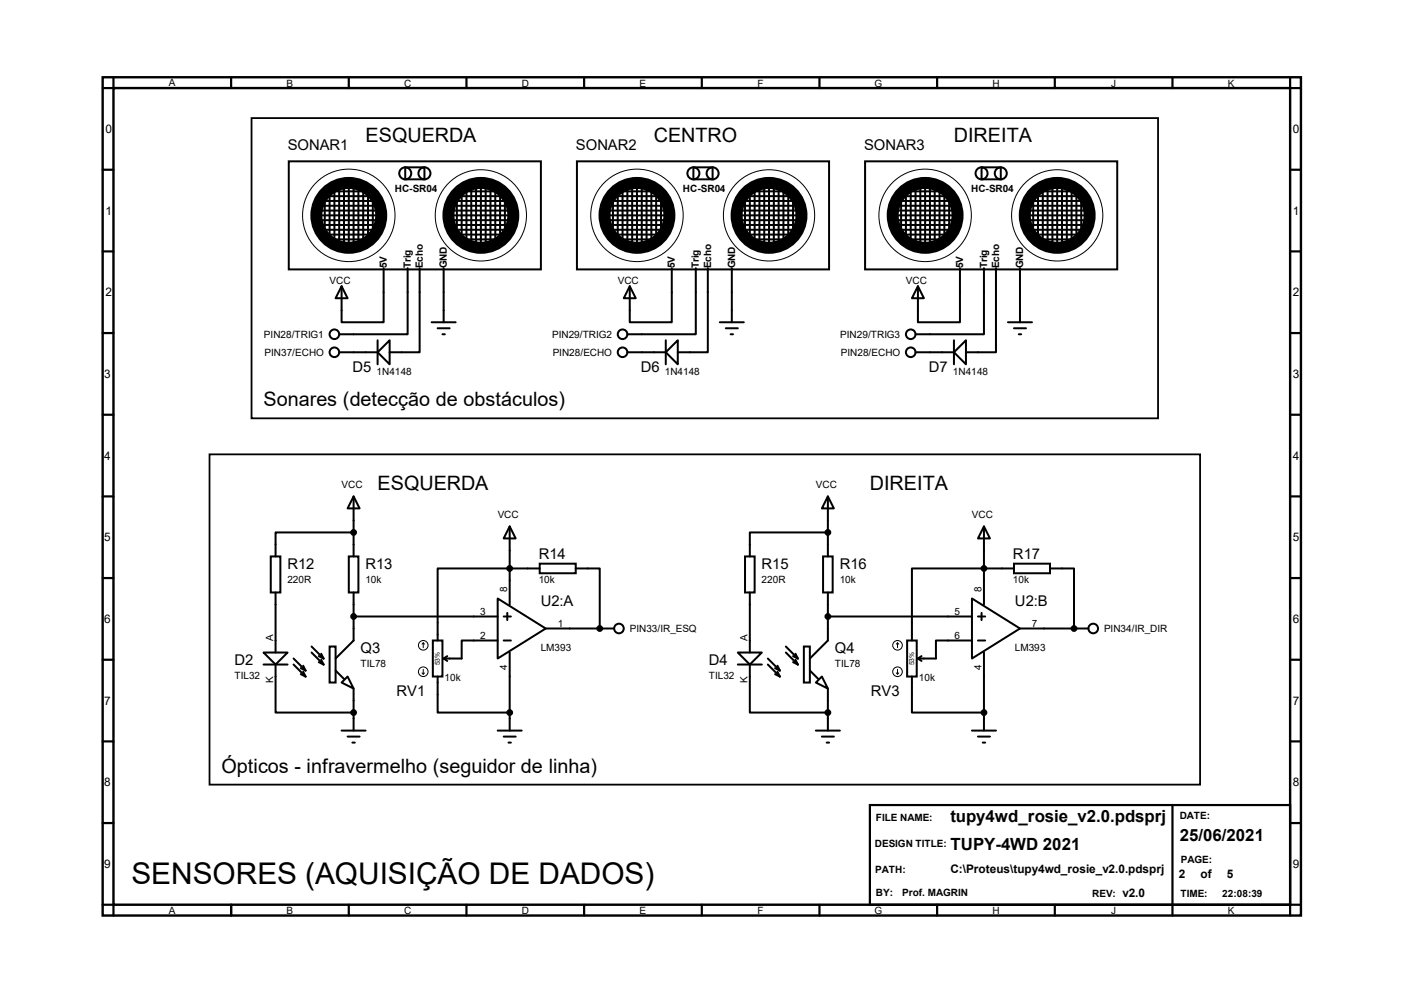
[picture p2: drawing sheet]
<svg xmlns="http://www.w3.org/2000/svg" width="297mm" height="210mm" viewBox="0 0 297 210" stroke-linecap="round" stroke-linejoin="round" font-family="sans-serif">
<path d="M21.7 16.3h253.5v177.3h-253.5zM24 18.6h248.9v172.7h-248.9z" fill="none" stroke="#000" stroke-width=".51"/>
<g fill="none" stroke="#000" stroke-width=".47">
<path d="M24 16.3v2.3h-2.3M48.9 16.3v2.3M73.8 16.3v2.3M98.7 16.3v2.3M123.6 16.3v2.3M148.5 16.3v2.3M173.4 16.3v2.3M198.2 16.3v2.3M223.1 16.3v2.3M248 16.3v2.3M272.9 16.3v2.3h2.3M21.7 35.9h2.3"/>
<path d="M272.9 35.9h2.3M21.7 53.2h2.3M272.9 53.2h2.3M21.7 70.4h2.3M272.9 70.4h2.3M21.7 87.7h2.3M272.9 87.7h2.3M21.7 105h2.3M272.9 105h2.3M21.7 122.3h2.3M21.7 139.5h2.3M272.9 122.3h2.3"/>
<path d="M272.9 139.5h2.3M21.7 156.8h2.3M272.9 156.8h2.3M21.7 174.1h2.3M184 170.3h88.9v21h-88.9zM248 170.3v23.3M272.9 174.1h2.3M21.7 191.3h2.3v2.3M48.9 191.3v2.3M73.8 191.3v2.3M98.7 191.3v2.3M123.6 191.3v2.3"/>
<path d="M148.5 191.3v2.3M173.4 191.3v2.3M198.2 191.3v2.3M223.1 191.3v2.3M275.2 191.3h-2.3v2.3"/>
</g>
<g fill="none" stroke="#000" stroke-width=".42">
<path d="M61.1 34.1h53.3v22.9h-53.3zM71.8 39.7v11.7M72.8 39.7v11.9M73.8 39.7v12.5M74.8 39.7v12.5M75.8 39.2v12.7M85.7 35.4h4.1v2.5h-4.1zM99.7 39.5v11.9M100.7 39.5v12.1M101.7 39.5v12.1M102.7 39.5v12.1M103.8 39.7v11.7"/>
<path d="M122 34.1h53.4v22.9h-53.4zM132.7 39.7v11.7M133.7 39.7v11.9M134.7 39.7v12.5M135.8 39.7v12.5M136.8 39.2v12.7M146.7 35.4h4v2.5h-4zM160.7 39.5v11.9M161.7 39.5v12.1M162.7 39.5v12.1M163.7 39.5v12.1M164.7 39.7v11.7"/>
<path d="M183 34.1h53.3v22.9h-53.3zM193.7 39.7v11.7M194.7 39.7v11.9M195.7 39.7v12.5M196.7 39.7v12.5M197.7 39.2v12.7M207.6 35.4h4.1v2.5h-4.1zM221.6 39.5v11.9M222.6 39.5v12.1M223.6 39.5v12.1M224.7 39.5v12.1M225.7 39.7v11.7"/>
<path d="M66.7 46.6h12.9M67.2 44.5h12.7M67.2 43.5h12.4M67.2 47.6h12.2M67.4 45.6h12.2M67.7 42.5h11.7M67.7 41.5h10.9M67.7 48.6h11.4M67.9 49.6h11M67.9 50.6h10.5M68.7 42.2v6.7M69 40.5h8.6"/>
<path d="M69.7 40.7v9.4M70.7 40.5v10.4M76.8 40.2v11.7M77.9 41.5v9.6M78.9 42.5v6.6M81.2 56.7v11.5h-8.9v-7.7M86.2 56.7v14h-14.4M88.8 56.7v17.8h-6.4M93.9 56.7v11.5M95.1 43.5h12.2M95.6 45.6h12.7M95.6 44.5h12.5"/>
<path d="M95.6 46.6h12.5M95.9 42.5h11.4M95.9 41.5h10.4M95.9 47.6h11.7M96.4 48.6h11.4M96.6 42.2v5.9M96.9 49.6h9.7M97.4 40.5h8.1M97.7 50.6h7.6M97.7 40.7v9.4M98.7 40.2v10.7M104.8 40.2v10.7"/>
<path d="M105.8 41.5v8.6M106.8 42v7.1M127.6 46.6h13M128.1 44.5h12.7M128.1 43.5h12.5M128.1 47.6h12.2M128.4 45.6h12.2M128.7 42.5h11.6M128.7 41.5h10.9M128.7 48.6h11.4M128.9 49.6h10.9M128.9 50.6h10.4"/>
<path d="M129.7 42.2v6.7M129.9 40.5h8.7M130.7 40.7v9.4M131.7 40.5v10.4M137.8 40.2v11.7M138.8 41.5v9.6M139.8 42.5v6.6M142.1 56.7v11.5h-8.9v-7.7M147.2 56.7v14h-14.5M149.7 56.7v17.8h-6.3M154.8 56.7v11.5M156.1 43.5h12.2"/>
<path d="M156.6 45.6h12.7M156.6 44.5h12.4M156.6 46.6h12.4M156.8 42.5h11.5M156.8 41.5h10.5M156.8 47.6h11.7M157.4 48.6h11.4M157.6 42.2v5.9M157.9 49.6h9.6M158.4 40.5h8.1M158.6 40.7v9.4M158.6 50.6h7.6"/>
<path d="M159.6 40.2v10.7M165.7 40.2v10.7M166.8 41.5v8.6M167.8 42v7.1M188.6 46.6h12.9M189.1 44.5h12.7M189.1 43.5h12.4M189.1 47.6h12.2M189.4 45.6h12.1M189.6 42.5h11.7M189.6 41.5h10.9M189.6 48.6h11.4"/>
<path d="M189.9 49.6h10.9M189.9 50.6h10.4M190.6 42.2v6.7M190.9 40.5h8.6M191.6 40.7v9.4M192.7 40.5v10.4M198.8 40.2v11.7M199.8 41.5v9.6M200.8 42.5v6.6M203.1 56.7v11.5h-8.9v-7.7M208.2 56.7v14h-14.5M210.7 56.7v17.8h-6.4"/>
<path d="M215.8 56.7v11.5M217 43.5h12.2M217.6 45.6h12.7M217.6 44.5h12.4M217.6 46.6h12.4M217.8 42.5h11.4M217.8 41.5h10.4M217.8 47.6h11.7M218.3 48.6h11.4M218.6 42.2v5.9M218.8 49.6h9.7M219.3 40.5h8.2"/>
<path d="M219.6 50.6h7.6M219.6 40.7v9.4M220.6 40.2v10.7M226.7 40.2v10.7M227.7 41.5v8.6M228.7 42v7.1M71.8 74.5h8.1M72.3 60.5l1.2 2.6h-2.5zM79.9 72v5M82.4 72v5l-2.5-2.5zM91.3 68.2h5.1M92.6 69.4h2.5"/>
<path d="M93.6 70.7h.5M132.7 74.5h8.1M133.2 60.5l1.3 2.6h-2.5zM140.8 72v5M143.4 72v5l-2.6-2.5zM152.3 68.2h5.1M153.5 69.4h2.6M154.6 70.7h.5M193.7 74.5h8.1M194.2 60.5l1.3 2.6h-2.6zM201.8 74.5l2.5-2.5v5zM201.8 72v5"/>
<path d="M213.2 68.2h5.1M214.5 69.4h2.5M215.5 70.7h.5M57.3 117.7h2v7.6h-2zM73.8 117.7h2v7.6h-2zM74.8 105l1.3 2.5h-2.6zM74.8 112.6h-16.5v5.1M74.8 105v12.7M107.8 111.3l1.3 2.6h-2.5zM107.8 111.3v16.5M114.2 119.2h7.6v2h-7.6zM157.6 117.7h2v7.6h-2z"/>
<path d="M174.1 117.7h2v7.6h-2zM175.1 105l1.3 2.5h-2.5zM175.1 112.6h-16.5v5.1M175.1 105v12.7M208.2 111.3l1.2 2.6h-2.5zM208.2 111.3v16.5M214.5 119.2h7.6v2h-7.6zM55.8 138h5l-2.5 2.5zM58.3 125.3v12.7M62.1 139.3l2.5 2.5M65.9 138l2.6 2.5M65.9 136.7l2.6 2.6"/>
<path d="M67.4 138.8l1.1 .5M67.9 138.3l.6 1M67.9 139.5l.6 1M69.7 136.7h1.3v7.7h-1.3zM74.8 125.3v10.2l-3.8 3.8M74.8 130.4h30.5M91.6 135.5h2v7.6h-2zM93.9 139.3l.7 .5M94.6 138.8l-.7 .5M105.3 126.6l10.1 6.3-10.1 6.4zM105.3 135.5h-7.6v3.8h-3.8M106.6 130.4h1.5"/>
<path d="M106.6 135.5h1.5M107.3 129.6v1.5M107.8 138v16.5M114.2 120.2h-21.6v15.3M115.4 132.9h14.5M121.8 120.2h5.1v12.7M156.1 138h5.1l-2.6 2.5zM158.6 125.3v12.7M162.4 139.3l2.6 2.5M166.2 138l2.6 2.5M166.2 136.7l2.6 2.6M167.8 138.8l1 .5"/>
<path d="M168.3 138.3l.5 1M168.3 139.5l.5 1M170.1 136.7h1.2v7.7h-1.2zM175.1 130.4h30.5M175.1 125.3v10.2l-3.8 3.8M191.9 135.5h2v7.6h-2zM194.2 139.3l.7 .5M194.9 138.8l-.7 .5M205.6 126.6l10.2 6.3-10.2 6.4zM205.6 135.5h-7.6v3.8h-3.8M206.9 130.4h1.5M206.9 135.5h1.5"/>
<path d="M207.6 129.6v1.5M208.2 138v16.5M214.5 120.2h-21.6v15.3M215.8 132.9h14.5M222.1 120.2h5.1v12.7M55.8 140.5h5M58.3 140.5v10.2h16.5M62.1 140.5l2.5 2.6M63.6 141.3l1 .5M63.6 142.6l1 .5M64.1 140.8l.5 1M64.1 142.1l.5 1"/>
<path d="M67.4 140l1.1 .5M71 141.8l1.8 1.8M72.3 144.4l1.2-1.3 1.3 2.5zM72.3 154.5h5M73.5 155.8h2.6M74.5 157.1h.6M74.8 145.6v8.9M92.6 143.1v7.6h15.2M105.3 154.5h5.1M106.6 155.8h2.5M107.6 157.1h.5M156.1 140.5h5.1"/>
<path d="M158.6 140.5v10.2h16.5M162.4 140.5l2.6 2.6M164 141.3l1 .5M164 142.6l1 .5M164.5 140.8l.5 1M164.5 142.1l.5 1M167.8 140l1 .5M171.3 141.8l1.8 1.8M172.6 144.4l1.3-1.3 1.2 2.5zM172.6 154.5h5.1M173.9 155.8h2.5M174.9 157.1h.5"/>
<path d="M175.1 145.6v8.9M192.9 143.1v7.6h15.3M205.6 154.5h5.1M206.9 155.8h2.5M207.9 157.1h.5"/>
<circle cx="85.7" cy="36.7" r="1.27"/>
<circle cx="89.8" cy="36.7" r="1.27"/>
<circle cx="146.7" cy="36.7" r="1.27"/>
<circle cx="150.7" cy="36.7" r="1.27"/>
<circle cx="207.6" cy="36.7" r="1.27"/>
<circle cx="211.7" cy="36.7" r="1.27"/>
<circle cx="70.7" cy="74.5" r="1.02"/>
<circle cx="70.7" cy="70.7" r="1.02"/>
<circle cx="131.7" cy="70.7" r="1.02"/>
<circle cx="131.7" cy="74.5" r="1.02"/>
<circle cx="192.7" cy="70.7" r="1.02"/>
<circle cx="192.7" cy="74.5" r="1.02"/>
<circle cx="130.9" cy="132.9" r="1.02"/>
<circle cx="231.3" cy="132.9" r="1.02"/>
</g>
<g fill="#000">
<circle cx="126.9" cy="132.9" r=".21"/>
<circle cx="227.2" cy="132.9" r=".21"/>
</g>
<g fill="none" stroke="#000" stroke-width=".21">
<path d="M89.5 136l-.2 .2M89.5 136l.3 .2M89.5 136v1M189.9 136l-.3 .2M189.9 136l.2 .2M189.9 136v1M89.3 142.3l.2 .3M89.5 141.6v1M89.8 142.3l-.3 .3M189.6 142.3l.3 .3M189.9 141.6v1M190.1 142.3l-.2 .3"/>
<circle cx="73.8" cy="45.5" r="9.8"/>
<circle cx="101.7" cy="45.5" r="9.7"/>
<circle cx="134.7" cy="45.5" r="9.8"/>
<circle cx="162.7" cy="45.5" r="9.7"/>
<circle cx="195.7" cy="45.5" r="9.8"/>
<circle cx="223.6" cy="45.5" r="9.7"/>
<circle cx="89.5" cy="136.5" r="1.02"/>
<circle cx="189.9" cy="136.5" r="1.02"/>
<circle cx="89.5" cy="142.1" r="1.02"/>
<circle cx="189.9" cy="142.1" r="1.02"/>
</g>
<g fill="none" stroke="#000" stroke-width="2.5">
<circle cx="73.8" cy="45.6" r="6.9"/>
<circle cx="101.7" cy="45.6" r="6.9"/>
<circle cx="134.7" cy="45.6" r="6.9"/>
<circle cx="162.7" cy="45.6" r="6.9"/>
<circle cx="195.7" cy="45.6" r="6.9"/>
<circle cx="223.6" cy="45.6" r="6.9"/>
</g>
<g fill="#000" stroke="#000" stroke-width=".42">
<circle cx="74.8" cy="112.6" r=".51"/>
<circle cx="175.1" cy="112.6" r=".51"/>
<circle cx="74.8" cy="130.4" r=".51"/>
<circle cx="107.8" cy="120.2" r=".51"/>
<circle cx="126.9" cy="132.9" r=".51"/>
<circle cx="175.1" cy="130.4" r=".51"/>
<circle cx="208.2" cy="120.2" r=".51"/>
<circle cx="227.2" cy="132.9" r=".51"/>
<circle cx="74.8" cy="150.7" r=".51"/>
<circle cx="107.8" cy="150.7" r=".51"/>
<circle cx="175.1" cy="150.7" r=".51"/>
<circle cx="208.2" cy="150.7" r=".51"/>
</g>
<path d="M53.2 25h191.8v63.5h-191.8zM44.3 96.1h209.6v69.8h-209.6z" fill="none" stroke="#000" stroke-width=".38"/>
<text font-size="6.3" x="27.8" y="186.9">SENSORES (AQUISIÇÃO DE DADOS)</text>
<g font-size="4.2">
<text x="77.3" y="30.1">ESQUERDA</text>
<text x="138.3" y="30.1">CENTRO</text>
<text x="201.8" y="30.1">DIREITA</text>
<text x="55.8" y="85.9">Sonares (detecção de obstáculos)</text>
<text x="79.9" y="103.7">ESQUERDA</text>
<text x="184" y="103.7">DIREITA</text>
<text x="46.9" y="163.4">Ópticos - infravermelho (seguidor de linha)</text>
</g>
<g font-size="3.6">
<text x="201" y="173.9">tupy4wd_rosie_v2.0.pdsprj</text>
<text x="201" y="179.7">TUPY-4WD 2021</text>
<text x="249.6" y="178">25/06/2021</text>
</g>
<g font-size="3.1">
<text x="60.9" y="31.7">SONAR1</text>
<text x="121.8" y="31.7">SONAR2</text>
<text x="182.8" y="31.7">SONAR3</text>
<text x="74.6" y="78.7">D5</text>
<text x="135.6" y="78.7">D6</text>
<text x="196.5" y="78.7">D7</text>
<text x="114" y="118.3">R14</text>
<text x="214.3" y="118.3">R17</text>
<text x="60.8" y="120.3">R12</text>
<text x="77.3" y="120.3">R13</text>
<text x="161.1" y="120.3">R15</text>
<text x="177.6" y="120.3">R16</text>
<text x="114.4" y="128.2">U2:A</text>
<text x="214.7" y="128.2">U2:B</text>
<text x="49.6" y="140.6">D2</text>
<text x="76.3" y="138.1">Q3</text>
<text x="149.9" y="140.6">D4</text>
<text x="176.6" y="138.1">Q4</text>
<text x="83.9" y="147.3">RV1</text>
<text x="184.2" y="147.3">RV3</text>
</g>
<g font-size="2.5">
<text x="22.3" y="28.2">0</text>
<text x="273.5" y="28.2">0</text>
<text x="22.3" y="45.4">1</text>
<text x="273.5" y="45.4">1</text>
<text x="22.3" y="62.7">2</text>
<text x="273.5" y="62.7">2</text>
<text x="22.1" y="80">3</text>
<text x="273.5" y="80">3</text>
<text x="22.1" y="97.2">4</text>
<text x="273.5" y="97.2">4</text>
<text x="22.1" y="114.5">5</text>
<text x="273.5" y="114.5">5</text>
<text x="22.1" y="131.8">6</text>
<text x="273.5" y="131.8">6</text>
<text x="22.1" y="149.1">7</text>
<text x="273.5" y="149.1">7</text>
<text x="22.1" y="166.3">8</text>
<text x="273.5" y="166.3">8</text>
<text x="22.1" y="183.6">9</text>
<text x="201" y="184.7">C:\Proteus\tupy4wd_rosie_v2.0.pdsprj</text>
<text x="249.4" y="185.7">2</text>
<text x="254" y="185.7">of</text>
<text x="259.5" y="185.7">5</text>
<text x="273.5" y="183.6">9</text>
<text x="237.4" y="189.7">v2.0</text>
</g>
<g font-size="2.1">
<text x="35.7" y="18.1">A</text>
<text x="60.6" y="18.4">B</text>
<text x="85.5" y="18.4">C</text>
<text x="110.4" y="18.4">D</text>
<text x="135.3" y="18.4">E</text>
<text x="160.3" y="18.4">F</text>
<text x="185" y="18.4">G</text>
<text x="209.9" y="18.4">H</text>
<text x="235.1" y="18.4">J</text>
<text x="259.7" y="18.4">K</text>
<text x="83.5" y="40.5">HC-SR04</text>
<text x="144.5" y="40.5">HC-SR04</text>
<text x="205.4" y="40.5">HC-SR04</text>
<text x="81.8" y="56.7" transform="rotate(-90 81.8 56.7)">5V</text>
<text x="86.9" y="56.6" transform="rotate(-90 86.9 56.6)">Trig</text>
<text x="89.4" y="56.8" transform="rotate(-90 89.4 56.8)">Echo</text>
<text x="94.5" y="56.8" transform="rotate(-90 94.5 56.8)">GND</text>
<text x="142.8" y="56.7" transform="rotate(-90 142.8 56.7)">5V</text>
<text x="147.9" y="56.6" transform="rotate(-90 147.9 56.6)">Trig</text>
<text x="150.4" y="56.8" transform="rotate(-90 150.4 56.8)">Echo</text>
<text x="155.5" y="56.8" transform="rotate(-90 155.5 56.8)">GND</text>
<text x="203.7" y="56.7" transform="rotate(-90 203.7 56.7)">5V</text>
<text x="208.8" y="56.6" transform="rotate(-90 208.8 56.6)">Trig</text>
<text x="211.4" y="56.8" transform="rotate(-90 211.4 56.8)">Echo</text>
<text x="216.4" y="56.8" transform="rotate(-90 216.4 56.8)">GND</text>
<text x="69.7" y="60">VCC</text>
<text x="130.7" y="60">VCC</text>
<text x="191.6" y="60">VCC</text>
<text x="55.8" y="71.5">PIN28/TRIG1</text>
<text x="116.8" y="71.5">PIN29/TRIG2</text>
<text x="177.8" y="71.5">PIN29/TRIG3</text>
<text x="56" y="75.3">PIN37/ECHO</text>
<text x="116.9" y="75.3">PIN28/ECHO</text>
<text x="177.9" y="75.3">PIN28/ECHO</text>
<text x="79.7" y="79.2">1N4148</text>
<text x="140.6" y="79.2">1N4148</text>
<text x="201.6" y="79.2">1N4148</text>
<text x="72.3" y="103.2">VCC</text>
<text x="172.6" y="103.2">VCC</text>
<text x="105.3" y="109.6">VCC</text>
<text x="205.6" y="109.6">VCC</text>
<text x="60.8" y="123.2">220R</text>
<text x="77.3" y="123.2">10k</text>
<text x="107.3" y="125.3" transform="rotate(-90 107.3 125.3)">8</text>
<text x="114" y="123.4">10k</text>
<text x="161.1" y="123.2">220R</text>
<text x="177.6" y="123.2">10k</text>
<text x="207.6" y="125.3" transform="rotate(-90 207.6 125.3)">8</text>
<text x="214.3" y="123.4">10k</text>
<text x="101.6" y="130">3</text>
<text x="201.9" y="130">5</text>
<text x="57.8" y="135.5" transform="rotate(-90 57.8 135.5)">A</text>
<text x="101.6" y="135.1">2</text>
<text x="114.4" y="137.6">LM393</text>
<text x="118" y="132.5">1</text>
<text x="133.2" y="133.7">PIN33/IR_ESQ</text>
<text x="158.1" y="135.5" transform="rotate(-90 158.1 135.5)">A</text>
<text x="201.9" y="135.1">6</text>
<text x="214.7" y="137.6">LM393</text>
<text x="218.3" y="132.5">7</text>
<text x="233.6" y="133.7">PIN34/IR_DIR</text>
<text x="49.6" y="143.6">TIL32</text>
<text x="76.3" y="141">TIL78</text>
<text x="94.1" y="144">10k</text>
<text x="107.3" y="141.7" transform="rotate(-90 107.3 141.7)">4</text>
<text x="149.9" y="143.6">TIL32</text>
<text x="176.6" y="141">TIL78</text>
<text x="194.4" y="144">10k</text>
<text x="207.6" y="141.7" transform="rotate(-90 207.6 141.7)">4</text>
<text x="57.8" y="144.5" transform="rotate(-90 57.8 144.5)">K</text>
<text x="158.1" y="144.5" transform="rotate(-90 158.1 144.5)">K</text>
<text x="185.3" y="173.7">FILE NAME:</text>
<text x="249.6" y="173.2">DATE:</text>
<text x="185.1" y="179.2">DESIGN TITLE:</text>
<text x="185.1" y="184.5">PATH:</text>
<text x="249.8" y="182.6">PAGE:</text>
<text x="185.3" y="189.5">BY:</text>
<text x="190.9" y="189.5">Prof. MAGRIN</text>
<text x="231.1" y="189.6">REV:</text>
<text x="249.7" y="189.6">TIME:</text>
<text x="258.6" y="189.6">22:08:39</text>
<text x="35.7" y="193.4">A</text>
<text x="60.6" y="193.4">B</text>
<text x="85.5" y="193.4">C</text>
<text x="110.4" y="193.4">D</text>
<text x="135.3" y="193.4">E</text>
<text x="160.3" y="193.4">F</text>
<text x="185" y="193.4">G</text>
<text x="209.9" y="193.4">H</text>
<text x="235.1" y="193.4">J</text>
<text x="259.7" y="193.4">K</text>
</g>
<g font-size="1.4">
<text x="93.1" y="140.7" transform="rotate(-90 93.1 140.7)">53%</text>
<text x="193.4" y="140.7" transform="rotate(-90 193.4 140.7)">53%</text>
</g>
</svg>
